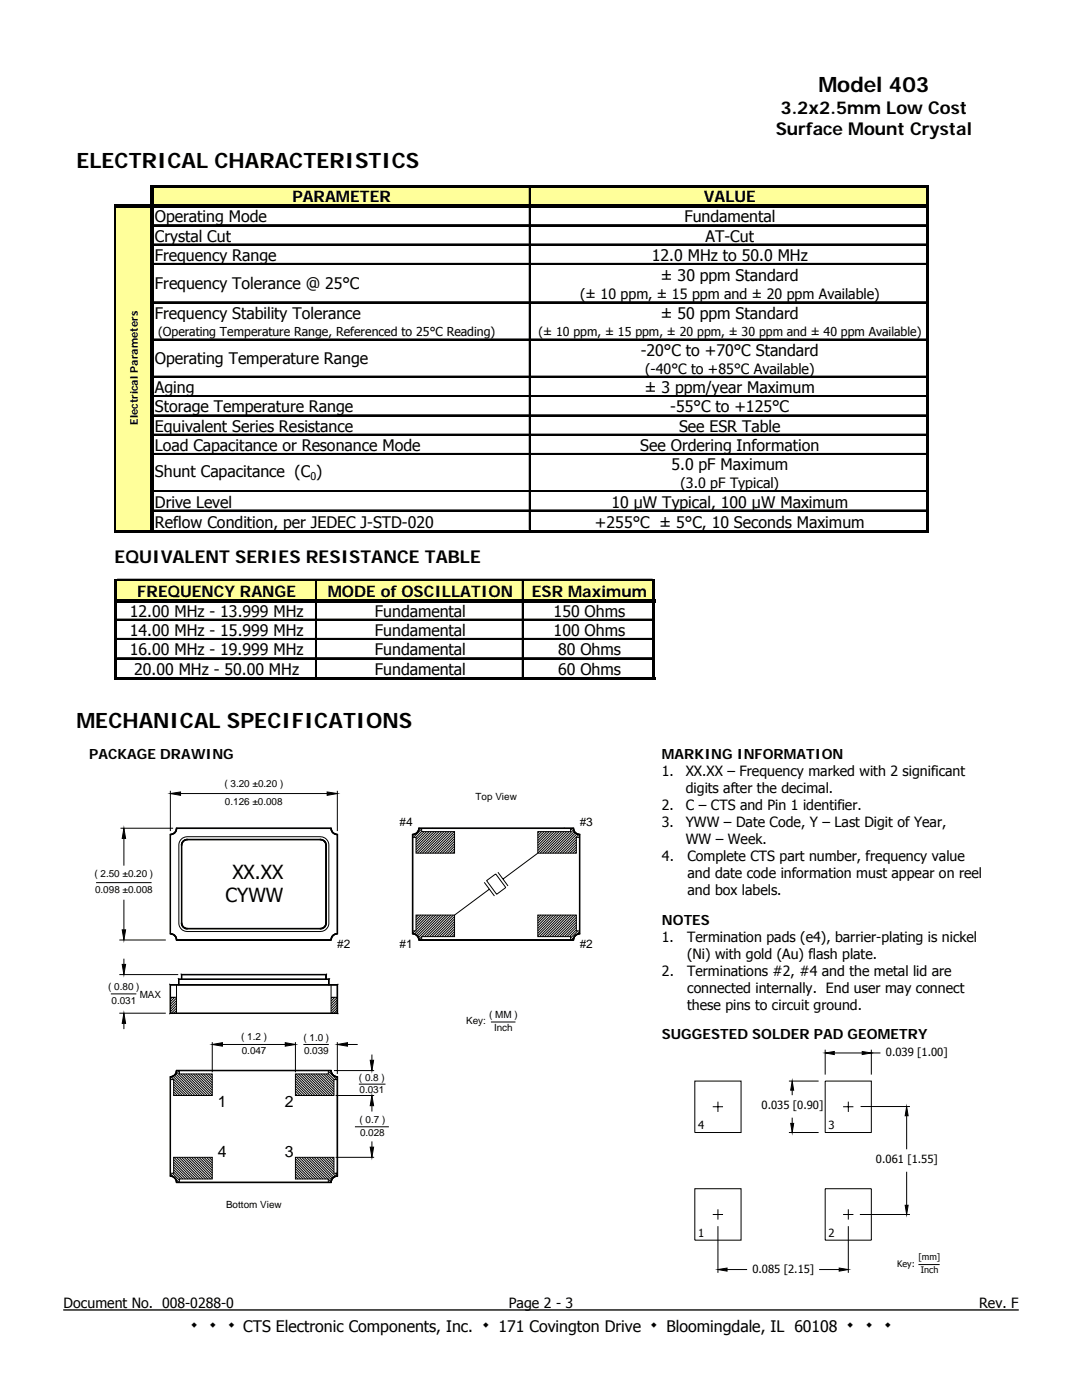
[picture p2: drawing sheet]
<svg xmlns="http://www.w3.org/2000/svg" width="216mm" height="279mm" viewBox="0 0 216 279" stroke-linecap="round" stroke-linejoin="round" font-family="sans-serif">
<path d="M146 12.7h56.7v16.9h-56.7z" fill="none" stroke="#fff" stroke-width=".26"/>
<path d="M12.7 261.4h190.5" fill="none" stroke="#000" stroke-width=".26"/>
<path d="M12.7 27.9h190.5v109.3h-190.5z" fill="#fff"/>
<g fill="#ffff9a">
<path d="M30.3 37h154.9v4.2h-154.9z"/>
<path d="M23 41.1h7.3v65h-7.3z"/>
</g>
<g fill="none" stroke="#000" stroke-width=".2">
<path d="M105.6 37.4v3.4M22.9 41.5v64.2M30.6 44.8h154.2M30.6 48.7h154.2M30.6 52.6h154.2M105.6 41.5v64.2M30.6 60.2h154.2M30.6 67.6h154.2M30.6 75.1h154.2M30.6 78.9h154.2M30.6 82.8h154.2M30.6 86.6h154.2"/>
<path d="M30.6 90.5h154.2M30.6 97.9h154.2M30.6 101.8h154.2"/>
</g>
<g fill="none" stroke="#000" stroke-width=".34">
<path d="M105.8 37.4v3.4M23 41.5v64.2M30.6 45h154.2M30.6 48.9h154.2M30.6 52.7h154.2M105.8 41.5v64.2M30.6 60.4h154.2M30.6 67.8h154.2M30.6 75.2h154.2M30.6 79.1h154.2M30.6 83h154.2M30.6 86.8h154.2"/>
<path d="M30.6 90.7h154.2M30.6 98.1h154.2M30.6 102h154.2"/>
</g>
<path d="M30.6 36.9h154.8v.5h-154.8zM22.9 40.8h162.5v.7h-162.5zM22.9 105.7h162.5v.5h-162.5zM29.9 36.9h.7v69.3h-.7zM184.8 37.4h.6v68.8h-.6z" fill="#000"/>
<path d="M23 115.8h107.6v4.1h-107.6z" fill="#ffff9a"/>
<path d="M23.4 115.6h106.8M62.9 115.9v3.6M104.2 115.9v3.6M23.4 123.5h106.8M23.4 127.4h106.8M23.4 131.3h106.8M62.9 120.2v15M104.2 120.2v15" fill="none" stroke="#000" stroke-width=".2"/>
<path d="M23.4 115.8h106.8M63.1 115.9v3.6M104.4 115.9v3.6M23.4 123.7h106.8M23.4 127.6h106.8M23.4 131.4h106.8M63.1 120.2v15M104.4 120.2v15" fill="none" stroke="#000" stroke-width=".34"/>
<path d="M22.9 115.6h.5v20.1h-.5zM23.4 119.5h107.3v.7h-107.3zM23.4 135.2h107.3v.5h-107.3zM130.2 115.6h.5v20.1h-.5z" fill="#000"/>
<g fill="#fff">
<path d="M12.7 139.7h190.5v116.8h-190.5z"/>
<path d="M129.5 147.3h71.2v58.4h-71.2z"/>
<path d="M129.5 203.2h71.2v53.3h-71.2z"/>
<path d="M132.1 207.9h63.5v47.2h-63.5z"/>
</g>
<path d="M132.1 207.9h63.5v47.2h-63.5z" fill="none" stroke="#fff" stroke-width=".2"/>
<g fill="none" stroke="#000" stroke-width=".2">
<path d="M138.6 215.8h9.3v10.2h-9.3zM143.3 219.9v2M157.4 215.8h5.9M158.1 215.8l.3 1.8h-.6zM158.1 217.6v1M164.7 210.1l1.8-.3v.7zM164.7 215.8h9.2v10.2h-9.2zM164.7 209.5v5M166.5 210.1h5.5M169.3 219.9v2M172 209.8l1.9 .3-1.9 .4zM173.9 210.1h.1"/>
<path d="M173.9 209.5v5M173.9 210.1h1.8M138.6 237.2h9.3v10.3h-9.3zM142.2 220.9h2.1M157.4 226h5.9M157.8 224.2h.6l-.3 1.8zM158.1 223.1v1.1M164.7 237.2h9.2v10.3h-9.2zM168.2 220.9h2.1M171.7 220.8h9.9M180.9 220.9l.3 1.8h-.6zM180.9 222.7v6.7"/>
<path d="M180.9 233.8v6.7M142.2 242.4h2.1M143.3 253.4l1.8-.3v.6zM143.3 241.3v2.1M143.3 244.7v9.3M145.1 253.4h4M163.4 253.4h4M167.4 253.1l1.9 .3-1.9 .3zM168.2 242.4h2.1M169.3 241.3v2.1M169.3 244.7v9.3M171.6 242.4h10"/>
<path d="M180.6 240.5h.6l-.3 1.9zM183.3 252.4h4.2"/>
</g>
<path d="M158.1 215.8l.3 1.8h-.6zM164.7 210.1l1.8-.3v.7zM172 209.8l1.9 .3-1.9 .4zM157.8 224.2h.6l-.3 1.8zM180.9 220.9l.3 1.8h-.6zM143.3 253.4l1.8-.3v.6zM167.4 253.1l1.9 .3-1.9 .3zM180.6 240.5h.6l-.3 1.9z" fill="#000"/>
<g fill="#fff">
<path d="M15.2 147.3h111.8v106.7h-111.8z"/>
<path d="M17.8 152h109.2v92.7h-109.2z"/>
</g>
<path d="M127 152h-109.2v92.7h109.2" fill="none" stroke="#fff" stroke-width=".2"/>
<g fill="none" stroke="#000" stroke-width=".2">
<path d="M34 158.4l2-.3v.6zM34 157.8v8.1M34 158.4h33.3M65.3 158.1l2 .3-2 .3zM67.3 157.8v8.1M19.2 176.1h11M24 165.3h10.5M24.7 165.3l.4 2h-.7zM24.7 167.3v5.5M24.7 179.6v6M33.9 166.5h.1v19.9h-.1zM34 166.5v19.9"/>
<path d="M34 166.5l.1 .1zM34.1 166.5l.1 .1zM34.2 166.5h.2zM34.4 166.4l.1 .1zM34.5 166.4h.1zM34.6 166.3h.2zM34.7 166.2l.2 .1zM34.8 166.2h.1zM34.9 166v.2zM35 165.9v.2zM35.1 165.8v.1zM35.1 165.7l.1 .1z"/>
<path d="M35.1 165.5l.1 .2zM35.2 165.4v.2zM35.2 165.3l.1 .1zM35.2 165.2h30.9v.2h-30.9zM35.2 165.3h30.9M36.1 167.5l.4-.3 .9-.2h26.5a1.69 1.69 0 0 1 1.7 1.7v15.5a1.73 1.73 0 0 1-1.7 1.7h-26.5a1.69 1.69 0 0 1-1.7-1.7v-15.7zM36.2 168.7h.1v15.5h-.1zM36.2 168.6l.1 .1zM36.2 168.4l.1 .2zM36.2 168.7v15.5M36.3 168.3v.1zM36.3 168.2l.1 .1z"/>
<path d="M36.4 168.1v.1zM36.4 167.9l.1 .2zM36.5 167.9h.2zM36.5 167.9v.1zM36.6 167.8h.2zM36.7 167.7h.2zM36.9 167.6l.1 .1zM37 167.6h.1zM37.1 167.5l.2 .1zM37.2 167.5l.2 .1zM37.4 167.5h26.5v.1h-26.5zM37.4 167.6h26.5"/>
<path d="M63.9 167.5l.2 .1zM64.1 167.5l.1 .1zM64.2 167.5l.1 .2zM64.3 167.6l.1 .1zM64.4 167.6l.1 .2zM64.6 167.7v.2zM64.7 167.8v.1zM64.7 167.9h.2zM64.8 168l.1-.1v.2zM64.8 168.1l.2 .1zM64.9 168.2l.1 .1zM64.9 168.3l.2 .1z"/>
<path d="M65 168.4l.1 .2zM65 168.6l.1 .1zM65 168.7h.1v15.5h-.1zM65.1 168.7v15.5M66 165.3l.1 .1zM66 165.4l.1 .1zM66 165.6l.2 .1zM66.1 165.7l.1 .1zM66.1 165.8l.2 .1zM66.2 165.9l.2 .1zM66.3 166.1h.1zM66.3 166.2h.2z"/>
<path d="M66.4 166.3l.2-.1zM66.6 166.2l.1 .2zM66.7 166.3l.1 .2zM66.8 166.4l.1 .1zM67 166.4v.2zM67.1 166.5l.1 .1zM67.2 166.5l.1 .1zM67.2 166.5h.2v19.9h-.2zM67.3 166.5v19.9M82.3 166.5h.1v19.9h-.1zM82.3 166.5v19.9M82.3 166.5l.2 .1z"/>
<path d="M82.5 166.5l.1 .1zM82.6 166.5l-.3 .3M82.6 166.5h.1zM82.7 166.4l.2 .1zM82.8 166.4h.2zM82.9 166.3h.2zM83 166.2l.2 .1zM83.1 166.2h.2zM83.3 166v.2zM83.4 165.9v.2zM83.4 165.8l.1 .1zM83.5 165.7v.1z"/>
<path d="M83.5 165.5l.1 .2zM83.5 165.4l.1 .2zM83.5 165.3l.1 .1zM83.6 165.2h30.8v.2h-30.8zM83.6 165.3h30.8M83.8 165.3l-.2 .2M84.1 165.3v.7h6.6v4.3h-7.7v-3.2h-.7M84.1 165.9l-1.1 1.2M84.1 165.4l-1.6 1.7M84.6 166l-1.6 1.6M85.1 166l-2.1 2.1M85.6 166l-2.6 2.6"/>
<path d="M86.1 166l-3.1 3.1M86.6 166l-3.6 3.6M87.1 166l-4.1 4.1M87.6 166l-4.3 4.3M88.1 166l-4.3 4.3M88.6 166l-4.3 4.3M89.1 166l-4.3 4.3M89.6 166l-4.3 4.3M90.1 166l-4.3 4.3M90.6 166l-4.3 4.3M90.7 169.9l-.4 .4M90.7 169.4l-.9 .9"/>
<path d="M90.7 168.9l-1.4 1.4M90.7 168.4l-1.9 1.9M90.7 167.9l-2.4 2.4M90.7 167.4l-2.9 2.9M90.7 166.9l-3.4 3.4M90.7 166.4l-3.9 3.9M96.6 176.1l2.1 2.7M97.1 175.7l1.8-1.3 2 2.7-1.8 1.4zM97.6 177.5l-6.9 5.1M99.4 174.1l2 2.7M107.6 166l-.3 .2M108.1 166l-.8 .8"/>
<path d="M108.6 166l-1.3 1.2M109.1 166l-1.8 1.7M109.6 166l-2.3 2.2M110.1 166l-2.8 2.7M110.6 166l-3.3 3.2M111.1 166l-3.8 3.7M111.6 166l-4.3 4.2-6.9 5.2M112.1 166l-4.3 4.3M112.5 165.3h.1M112.6 166l-4.3 4.3M113.1 166l-4.3 4.3M113.6 166l-4.3 4.3"/>
<path d="M113.9 165.3v.7h-6.6v4.3h7.7v-3.2h.7M114.3 165.3l-.4 .4M114.4 165.3l.1 .1zM114.4 165.4l.1 .1zM114.4 165.6l.2 .1zM114.4 165.7l.2 .1zM114.5 165.6l-4.7 4.7M114.5 165.8l.1 .1zM114.6 165.9l.1 .1zM114.6 166.1h.2zM114.6 165.9l-4.3 4.4M114.7 166.2h.2z"/>
<path d="M114.8 166.2l-4 4.1M114.9 166.2v.1zM115 166.2v.2zM115 170.1l-.2 .2M115 169.5l-.7 .8M115 169.1l-1.2 1.2M115 168.6l-1.7 1.7M115 168l-2.2 2.3M115 167.6l-2.7 2.7M115.1 166.3v.2zM115.1 166.4l-3.8 3.9M115.2 166.4l.1 .1z"/>
<path d="M115.3 166.4l.1 .2zM115.4 166.5l.1 .1zM115.5 166.5l-3.7 3.8M115.5 166.5l.2 .1zM115.6 166.5h.1v19.9h-.1zM115.7 166.5v19.9M115.7 166.9l-.3 .2M22.1 198.4h5.1M23.8 187.6h9.3M23.8 194.5h11.8M24.4 192.5h.7l-.4 2zM24.4 185.6h.7l-.4 2z"/>
<path d="M24.7 191.3v1.2M33.9 196.5h33.5l-.2 .1h-33.2zM33.9 196.5l.1 .1v5.6l-.1 .1zM33.9 196.6h33.5M34 196.5v5.8M34 186.3l.1 .1zM34 199h1.2M34.1 186.3l.1 .1zM34.2 186.3l.2 .2zM34.4 199l-.4 .4M34.4 186.4l.1 .1zM34.5 186.4l.1 .2z"/>
<path d="M34.6 186.5l.1 .1zM34.8 186.5v.2zM34.9 186.8h.1zM34.9 186.6v.2zM34.9 199l-.9 .9M34.9 186.9h.2zM35 187l.2 .1zM35.1 187.1l.1 .1zM35.1 187.2l.1 .1zM35.1 187.3l.2 .2zM35.2 187.5l.1 .1zM35.2 187.5h30.9v.2h-30.9z"/>
<path d="M35.2 199.2l-1.2 1.2M35.2 199.7l-1.2 1.2M35.2 187.6h30.9M35.2 196.6v5.6M35.6 195.4l.1 1.2h-.1zM35.6 195.4h30.1l-.1 .1h-29.9zM35.6 195.4h30.1M36.2 194.5h28.9l-.1 .1h-28.7zM36.2 194.5l.1 .9h-.1zM36.2 184.2l.1 .1zM36.2 184.3l.1 .1zM36.2 194.5h28.9"/>
<path d="M36.2 184.5l.2 .1zM36.3 184.6l.1 .1zM36.3 184.7l.2 .1zM36.4 184.8l.1 .1-.1 .1zM36.4 185h.2zM36.5 185h.2zM36.7 185v.2zM36.8 185.1l.1 .2zM36.9 185.2l.1 .1zM37 185.2l.1 .2zM37.1 185.3l.1 .1zM37.3 185.3l.1 .1z"/>
<path d="M37.4 185.3h26.5v.1h-26.5zM37.4 185.3h26.5M63.9 185.3l.2 .1zM64.1 185.3l.1 .1zM64.2 185.3h.1zM64.3 185.2l.1 .1h-.1zM64.4 185.2h.2zM64.5 185.1h.2zM64.6 185h.2zM64.7 185h.2zM64.8 184.8l.1 .2zM64.9 184.7v.1z"/>
<path d="M64.9 184.6l.1 .1zM65 184.4v.2zM65 184.3l.1 .2zM65 194.6l.1-.1v.9h-.1zM65 184.2l.1 .1zM65.6 195.5l.1-.1v1.2h-.1zM66 187.5l.1 .1zM66 187.3l.1 .2zM66.1 199l1.2 .1-1.2 1.2M66.1 196.6v5.6M66.1 187.2v.1zM66.1 187.1l.1 .1z"/>
<path d="M66.2 186.9v.2zM66.3 186.8v.2zM66.3 199l-.2 .3M66.3 186.7l.1 .2zM66.4 186.6h.2zM66.4 186.6v.2zM66.5 186.5l.2 .1zM66.7 186.5h.1zM66.8 186.4l.2 .1zM66.8 199l-.7 .8M66.9 186.4h.2zM67 186.3l.2 .1z"/>
<path d="M67.2 186.3l.1 .1zM67.2 196.6l.2-.1v5.8l-.2-.1zM67.3 196.5v5.8M67.3 199.6l-1.2 1.2M82.3 186.3l.2 .1zM82.3 185.8h.7v-3.2h7.7v4.3h-6.6v.7M82.5 186.3l.1 .1zM82.6 186.3l.1 .2zM82.7 186.4l.1 .1zM82.8 185.8l-.5 .5M82.9 186.4v.2zM83 186.5v.1z"/>
<path d="M83.1 186.5v.2zM83.2 186.6v.2zM83.2 186.8h.2zM83.3 186.9h.2zM83.4 187l.1 .1zM83.4 187.1l.2 .1zM83.5 187.2l.1 .1zM83.5 182.6l-.5 .5M83.5 187.3l.1 .2zM83.5 187.5l.2 .1zM83.6 187.5h30.8v.2h-30.8zM83.6 187.6h30.8"/>
<path d="M84 182.6l-1 1M84.1 187.5l-.1 .1M84.1 187l-.5 .5M84.5 182.6l-1.5 1.5M85 182.6l-2 2M85.5 182.6l-2.5 2.5M86 182.6l-3 3M86.5 182.6l-3.8 3.8M87 182.6l-4 4M87.5 182.6l-4.2 4.2M88 182.6l-4.5 4.5M88.5 182.6l-4.3 4.3"/>
<path d="M89 182.6l-4.3 4.3M89.5 182.6l-4.3 4.3M90 182.6l-4.3 4.3M90.5 182.6l-4.3 4.3M90.7 186.9h.1M90.7 186.4l-.5 .5M90.7 185.9l-1 1M90.7 185.4l-1.5 1.5M90.7 184.9l-2 2M90.7 184.4l-2.5 2.5M90.7 183.9l-3 3M90.7 183.4l-3.5 3.5"/>
<path d="M90.7 182.9l-4 4M107.4 182.6l-.1 .2M107.9 182.6l-.6 .7M108.5 182.6l-1.2 1.2M108.9 182.6l-1.6 1.7M109.5 182.6l-2.2 2.2M110 182.6l-2.7 2.7M110.4 182.6l-3.1 3.2M111 182.6l-3.7 3.7M111.4 182.6l-4.1 4.2M112 182.6l-4.3 4.3M112.4 182.6l-4.2 4.3"/>
<path d="M112.9 182.6l-4.3 4.3M113.4 182.6l-4.2 4.3M113.9 182.6l-4.3 4.3M114.4 187.5l.1 .1zM114.4 187.3l.1 .2zM114.4 187.2l.1 .1zM114.4 182.6l-4.2 4.3M114.5 187.1l.1 .1zM114.6 186.9v.2zM114.6 187l-.6 .6M114.6 186.8v.2zM114.7 186.7v.2z"/>
<path d="M114.8 186.6h.2zM114.8 186.6v.2zM114.9 186.5l.2 .1zM114.9 182.6l-4.3 4.3M115 185.6l-1.4 1.3M115 185.1l-1.9 1.8M115 184.6l-2.4 2.3M115 184.1l-2.9 2.8M115 183.6l-3.3 3.3M115 183.1l-3.9 3.8M115 186.5h.2zM115.1 186.4l.2 .1z"/>
<path d="M115.3 186.4h.1zM115.3 185.8l-1.4 1.4M115.4 186.3l.1 .1zM115.5 186.3l.2 .1zM115.7 185.8h-.7v-3.2h-7.7v4.3h6.6v.7M115.7 185.9l-.7 .6M23.8 202.2h9.3M24.7 202.2l.4 2h-.7zM24.7 204.2v1.2M33.9 214.9h.1v19.8h-.1zM33.9 202.3l.1-.1h33.2l.2 .1zM33.9 202.2h33.5"/>
<path d="M34 214.9v19.8M34 214.8l.1 .1zM34 215.2l.2 .3M34.1 214.8l.1 .1zM34.1 214.9l3.8 3.7M34.2 214.8l.2 .1zM34.4 214.8h.1zM34.5 214.7l.1 .1zM34.5 214.8l3.9 3.8M34.6 214.7h.2zM34.6 215.9l2.8 2.7M34.6 216.4l2.3 2.2"/>
<path d="M34.6 216.9l1.8 1.7M34.6 217.4l1.3 1.2M34.6 217.9l.8 .7M34.6 218.4l.3 .2M34.7 214.6h.2zM34.8 214.6l4.1 4M34.9 214.4v.2zM34.9 214.4v.1zM35 214.2v.2zM35.1 214.3l4.3 4.3M35.1 214.1v.2zM35.1 214l.1 .2z"/>
<path d="M35.1 213.9l.1 .2zM35.2 213.8v.1zM35.2 213.7l.1 .1zM35.2 213.9l4.7 4.7M35.2 213.6h30.9v.1h-30.9zM35.2 200.2l-1.2 1.2M35.2 200.7l-1.2 1.2M35.2 201.2l-1 1M35.2 201.7l-.5 .5M35.2 202.2h.1M35.2 213.6h30.9M35.4 213.7l.4 .3"/>
<path d="M35.8 213.7v.6h6.6v4.3h-7.8v-3.1h-.6M36.1 214.3l4.3 4.3M36.6 214.3l4.3 4.3M37.1 214.3l4.3 4.3M37.6 214.3l4.3 4.3M38 213.7h.1M38.1 214.3l4.3 4.3M38.6 214.3l3.8 3.8M39.1 214.3l3.3 3.3M39.6 214.3l2.8 2.8M40.1 214.3l2.3 2.3M40.6 214.3l1.8 1.8"/>
<path d="M41.1 214.3l1.3 1.3M41.6 214.3l.8 .8M42.1 214.3l.3 .3M42.4 208.4l2-.3v.7zM42.4 208v6M42.4 208.4h16.5M56.9 208.1l2 .3-2 .4zM58.9 214.7l3.9 3.9M58.9 215.2l3.5 3.4M58.9 215.7l2.9 2.9M58.9 216.2l2.5 2.4M58.9 216.7l2 1.9"/>
<path d="M58.9 217.2l1.4 1.4M58.9 217.7l1 .9M58.9 218.2l.5 .4M58.9 208v6M59.1 214.3l4.3 4.3M59.6 214.3l4.3 4.3M60 214.3l4.3 4.3M60.5 208.4h5.1M60.6 214.3l4.3 4.3M61.1 214.3l4.2 4.3M61.6 214.3l4.2 4.3M62.1 214.3l4.2 4.3"/>
<path d="M62.5 214.3l4.1 4.1M63.1 214.3l3.5 3.6M63.5 214.3l3.1 3.1M64.1 214.3l2.5 2.6M64.6 214.3l2 2.1M65 214.3l1.6 1.6M65.5 213.7v.6h-6.6v4.3h7.7v-3.1h.7M65.5 213.8l1.7 1.7M65.5 214.3l1.2 1.2M65.9 213.7l.2 .2M66 213.7l.1 .1zM66 213.8l.1 .1h-.1z"/>
<path d="M66 213.9l.2 .1zM66.1 214.1h.1zM66.1 214.2h.2zM66.2 214.3l.2 .1zM66.3 214.4h.1zM66.3 214.5h.2zM66.4 214.6h.2zM66.6 214.6l.1 .2zM66.6 213.7h8.1M66.7 214.7l.1 .1zM66.8 214.7l.1 .2zM67 214.8v.1z"/>
<path d="M67 218.6h7.7M67.1 214.8l.1 .1zM67.1 214.9l.2 .2M67.2 214.8l.1 .1zM67.2 214.9h.2v19.8h-.2zM67.3 214.9v19.8M67.3 208.4l2-.3v.7zM67.3 200l-1.2 1.3M67.3 200.6l-1.2 1.2M67.3 201.1l-1.2 1.1M67.3 201.5l-.6 .7M67.3 202.1l-.1 .1"/>
<path d="M67.3 208v6.3M69.3 208.4h2.1M71.6 216.4h5.3M73.9 211.6h.6l-.3 2.1zM74.2 218.6l.3 2.1h-.6zM74.2 210.5v1.1M98 204h4.8M34 234.7l.1 .1zM34 234.1h.6v-3.1h7.8v4.3h-6.6v.7M34 234.2l.6 .7M34.1 234.7l.1 .1zM34.2 234.7l.2 .1z"/>
<path d="M34.4 234.7l.1 .2zM34.4 234.1l1.4 1.4M34.5 234.8l.1 .1zM34.6 234.8l.1 .2zM34.6 231.4l3.9 3.9M34.6 231.9l3.4 3.4M34.6 232.4l2.9 2.9M34.6 232.9l2.4 2.4M34.6 233.4l1.9 1.9M34.6 233.9l1.4 1.4M34.7 231l4.3 4.3M34.8 234.9v.2z"/>
<path d="M34.8 235.1h.1zM34.9 235.2h.1zM34.9 235.3h.2zM35 235.4h.2zM35 235.3l.7 .7M35.1 235.5l.1 .1zM35.1 235.6l.1 .1zM35.1 235.7l.2 .1zM35.2 235.8l.1 .2zM35.2 235.9h30.9v.1h-30.9zM35.2 231l4.3 4.3M35.2 236h30.9"/>
<path d="M35.7 231l4.3 4.3M36.2 231l4.3 4.3M36.7 231l4.3 4.3M37.2 231l4.3 4.3M37.7 231l4.3 4.3M38.2 231l4.2 4.1M38.7 231l3.7 3.6M39.2 231l3.2 3.1M39.7 231l2.7 2.6M40.2 231l2.2 2.1M40.7 231l1.7 1.6M41.2 231l1.2 1.1"/>
<path d="M41.7 231l.7 .6M42.2 231l.2 .1M58.9 231.2l4.1 4.1M58.9 231.7l3.6 3.6M58.9 232.2l3.1 3.1M58.9 232.7l2.6 2.6M58.9 233.2l2.1 2.1M58.9 233.7l1.6 1.6M58.9 234.3l1.1 1M58.9 234.7l.6 .6M58.9 235.2l.1 .1M59.2 231l4.3 4.3"/>
<path d="M59.7 231l4.3 4.3M60.2 231l4.3 4.3M60.7 231l4.3 4.3M61.2 231l4.3 4.3M61.7 231l4.5 4.5M62.2 231l4.2 4.2M62.7 231l3.9 3.9M63.2 231l3.8 3.8M63.7 231l2.9 2.9M64.2 231l2.4 2.4M64.7 231l1.9 1.9M65.2 231l1.4 1.4"/>
<path d="M65.5 235.3l.6 .6M65.5 235.8l.2 .2M65.7 231l.9 .9M66 235.8l.1 .2zM66 235.7l.1 .1zM66.1 235.6v.1zM66.1 235.4l.1 .2zM66.2 235.3v.2zM66.2 231l.4 .4M66.3 235.2v.2zM66.3 235.1h.2zM66.3 235.1l.1 .2z"/>
<path d="M66.4 235h.2zM66.5 234.9h.2zM66.7 234.8l.1 .1zM66.8 234.8h.2zM66.8 234.1l.5 .5M66.9 234.7l.2 .1zM67 231h7.7M67 234.7l.2 .1zM67.2 234.7l.1 .1zM67.3 234.1h-.7v-3.1h-7.7v4.3h6.6v.7M70.8 224.9h6.8M73.9 228.9h.6l-.3 2.1z"/>
<path d="M74.2 220.7v1.1M74.2 227.8v1.1"/>
</g>
<g fill="#000">
<path d="M34 158.4l2-.3v.6zM65.3 158.1l2 .3-2 .3zM24.7 165.3l.4 2h-.7zM34 166.5l.1 .1zM34.1 166.5l.1 .1zM34.2 166.5h.2zM34.4 166.4l.1 .1zM34.5 166.4h.1zM34.6 166.3h.2zM34.7 166.2l.2 .1zM34.8 166.2h.1zM34.9 166l.1 .1h-.1z"/>
<path d="M34.9 166.1h.1zM35 165.9h.1l-.2 .1zM35.1 165.8h.1l-.2 .1zM34.9 166l.2-.1zM35.1 165.7h.1l-.1 .1zM35 165.9l.2-.1zM35.1 165.5l.1 .1-.1 .1zM35.2 165.4h.1l-.2 .1zM35.2 165.3h.1l-.1 .1zM35.1 165.8l.1-.1zM35.1 165.7l.1-.1zM35.3 165.4l-.2 .1z"/>
<path d="M35.2 165.4l.1-.1zM36.2 168.6h.1l-.1 .1zM36.2 168.4h.1l-.1 .2zM36.3 168.3h.1l-.2 .1zM36.3 168.2h.1l-.1 .1zM36.3 168.6l-.1 .1zM36.2 168.6l.1-.2zM36.4 168.1h.1l-.2 .1zM36.2 168.4l.2-.1zM36.3 168.3l.1-.1zM36.4 167.9l.1 .1-.1 .1zM36.3 168.2l.2-.1z"/>
<path d="M36.5 167.9h.1h-.2zM36.4 168.1l.1-.1zM36.4 167.9h.2zM36.5 167.9h.2zM36.6 167.8h.2zM36.7 167.7h.2zM36.9 167.6l.1 .1zM37 167.6h.1zM37.1 167.5l.2 .1zM37.2 167.5l.2 .1zM63.9 167.5l.2 .1zM64.1 167.5l.1 .1z"/>
<path d="M64.2 167.5l.1 .2zM64.3 167.6l.1 .1zM64.4 167.6l.1 .2zM64.6 167.7v.2zM64.7 167.8v.1zM64.7 167.9h.1v.1zM64.8 168l.1-.1-.1 .2zM64.8 167.9v.1zM64.8 168.1h.1v.1zM64.9 168.2h.1l-.1 .1zM64.9 167.9l-.1 .2zM64.9 168.3h.1v.1z"/>
<path d="M65 168.4h.1l-.1 .2zM65 168.6h.1l-.1 .1zM64.9 168.1v.1zM65 168.2l-.1 .1zM65 168.3v.1zM65.1 168.6l-.1 .1zM65.1 168.4l-.1 .2zM66 165.3h.1l-.1 .1zM66 165.4h.1l-.1 .2zM66 165.6l.1-.1v.2zM66.1 165.7h.1l-.1 .1zM66.1 165.3l-.1 .1z"/>
<path d="M66.1 165.4l-.1 .2zM66.1 165.8h.1v.1zM66.1 165.5v.2zM66.2 165.7l-.1 .1zM66.2 165.9h.1v.2zM66.2 165.8v.1zM66.3 166.1l.1-.1-.1 .2zM66.3 165.9v.2zM66.3 166.2l.1-.1v.2zM66.4 166l-.1 .2zM66.4 166.1v.2zM66.4 166.3l.1-.1v.1z"/>
<path d="M66.5 166.2v.1zM66.6 166.2l.1 .2zM66.7 166.3l.1 .2zM66.8 166.4l.1 .1zM67 166.4v.2zM67.1 166.5l.1 .1zM67.2 166.5l.1 .1zM82.3 166.5l.2 .1zM82.5 166.5l.1 .1zM82.6 166.5h.1zM82.7 166.4l.2 .1zM82.8 166.4h.2z"/>
<path d="M82.9 166.3h.2zM83 166.2l.2 .1zM83.1 166.2h.2zM83.3 166l.1 .1h-.2zM83.4 165.9h.1l-.2 .1zM83.2 166.1h.2zM83.4 165.8h.1l-.1 .1zM83.3 166l.2-.1zM83.5 165.7h.1l-.2 .1zM83.4 165.9l.1-.1zM83.5 165.5l.1 .1-.1 .1zM83.5 165.4h.1l-.1 .1z"/>
<path d="M83.4 165.8l.2-.1zM83.5 165.3h.2l-.2 .1zM83.5 165.7l.1-.1zM83.6 165.4l-.1 .1zM83.5 165.4l.2-.1zM114.4 165.3h.1l-.1 .1zM114.4 165.4h.1l-.1 .2zM114.4 165.6l.1-.1-.1 .2zM114.4 165.7h.2l-.1 .1zM114.5 165.3l-.1 .1zM114.5 165.4l-.1 .2zM114.5 165.8h.1v.1z"/>
<path d="M114.5 165.5l-.1 .2zM114.6 165.7l-.1 .1zM114.6 165.9v.2zM114.6 165.8v.1zM114.6 166.1l.1-.1v.2zM114.7 166v.2zM114.7 166.2l.1-.1v.2zM114.8 166.1v.2zM114.9 166.2v.1zM115 166.2v.2zM115.1 166.3v.2zM115.2 166.4l.1 .1z"/>
<path d="M115.3 166.4l.1 .2zM115.4 166.5l.1 .1zM115.5 166.5l.2 .1zM24.4 192.5h.7l-.4 2zM24.4 185.6h.7l-.4 2zM34 186.3l.1 .1zM34.1 186.3l.1 .1zM34.2 186.3l.2 .2zM34.4 186.4l.1 .1zM34.5 186.4l.1 .2zM34.6 186.5l.1 .1zM34.8 186.5v.2z"/>
<path d="M34.9 186.6v.2zM34.9 186.8v-.1v.2zM34.9 186.9l.1-.1v.2zM34.9 186.7v.2zM35 187l.1-.1v.2zM35.1 187.1h.1l-.1 .1zM35 186.8v.2zM35.1 187.2h.1l-.1 .1zM35.2 187.5h.1l-.1 .1zM35.1 187.3h.1v.2zM35.1 186.9v.2zM35.2 187.1l-.1 .1z"/>
<path d="M35.2 187.2l-.1 .1zM35.2 187.3v.2zM35.3 187.5l-.1 .1zM35.6 195.4l.1 1.2h-.1zM35.6 195.4l.1 1.2zM36.2 194.5l.1 .9h-.1zM36.2 184.2h.1l-.1 .1zM36.2 184.3h.1l-.1 .2zM36.2 184.5l.1-.1v.2zM36.3 184.6h.1l-.1 .1zM36.2 194.5l.1 .9zM36.3 184.2l-.1 .1z"/>
<path d="M36.3 184.3l-.1 .2zM36.3 184.7h.1v.1zM36.3 184.4v.2zM36.4 184.6l-.1 .1zM36.4 184.8h.1l-.1 .2zM36.4 184.7v.1zM36.4 185l.1-.1v.1zM36.5 184.8l-.1 .2zM36.5 184.9v.1zM36.5 185h.1v.1zM36.6 185v.1zM36.7 185v.2z"/>
<path d="M36.8 185.1l.1 .2zM36.9 185.2l.1 .1zM37 185.2l.1 .2zM37.1 185.3l.1 .1zM37.3 185.3l.1 .1zM63.9 185.3l.2 .1zM64.1 185.3l.1 .1zM64.2 185.3h.1zM64.3 185.2l.1 .1zM64.3 185.2l.1 .1h-.1zM64.4 185.2h.2zM64.5 185.1h.2z"/>
<path d="M64.6 185h.2zM64.7 185h.2zM64.8 184.8h.1l-.1 .1zM64.9 184.7h.1l-.2 .1zM64.8 184.9l.1-.1v.2zM64.9 184.6h.1l-.1 .1zM64.8 184.8l.2-.1zM65 184.4l.1 .1-.2 .1zM65 184.3h.1l-.1 .1zM65 184.2h.1l-.1 .1zM65 194.6l.1 .8h-.1zM64.9 184.7l.1-.1z"/>
<path d="M64.9 184.6l.2-.1zM65 184.4l.1-.1zM65 194.6l.1-.1v.9zM65 184.3l.1-.1zM65.6 195.5l.1 1.1h-.1zM65.6 195.5l.1-.1v1.2zM66 187.5h.1l-.1 .1zM66 187.3h.1l-.1 .2zM66.1 187.2h.1l-.2 .1zM66.1 187.1h.1l-.1 .1zM66.1 187.5l-.1 .1zM66.1 187.3l-.1 .2z"/>
<path d="M66.2 186.9l.1 .1-.2 .1zM66 187.3l.2-.1zM66.1 187.2l.1-.1zM66.3 186.8l.1 .1h-.2zM66.1 187.1l.2-.1zM66.3 186.7l.1 .1h-.1zM66.2 186.9h.2zM66.3 186.8h.1zM66.4 186.6l.1 .1h-.2zM66.3 186.7h.2zM66.4 186.6h.2zM66.5 186.5l.2 .1z"/>
<path d="M66.7 186.5h.1zM66.8 186.4l.2 .1zM66.9 186.4h.2zM67 186.3l.2 .1zM67.2 186.3l.1 .1zM82.3 186.3l.2 .1zM82.5 186.3l.1 .1zM82.6 186.3l.1 .2zM82.7 186.4l.1 .1zM82.9 186.4v.2zM83 186.5v.1zM83.1 186.5v.2z"/>
<path d="M83.2 186.6v.2zM83.2 186.8l.1-.1v.2zM83.3 186.9l.1-.1v.2zM83.3 186.7v.2zM83.4 187l.1-.1-.1 .2zM83.4 186.8v.2zM83.4 187.1h.1v.1zM83.5 187.2h.1l-.1 .1zM83.5 187.5h.1l-.1 .1zM83.5 187.3h.1l-.1 .2zM83.5 186.9l-.1 .2zM83.5 187.1v.1z"/>
<path d="M83.6 187.2l-.1 .1zM83.6 187.3l-.1 .2zM83.6 187.5l-.1 .1zM114.4 187.5h.1l-.1 .1zM114.4 187.3h.1l-.1 .2zM114.4 187.2h.2l-.2 .1zM114.5 187.1h.1l-.2 .1zM114.4 187.6l.1-.1zM114.4 187.5l.1-.2zM114.6 186.9v.1l-.1 .1zM114.4 187.3l.2-.1zM114.4 187.2l.2-.1z"/>
<path d="M114.6 186.8l.1 .1h-.1zM114.5 187.1l.1-.1zM114.7 186.7l.1 .1h-.2zM114.6 186.9h.1zM114.6 186.8h.2zM114.8 186.6l.1 .1h-.2zM114.7 186.7h.2zM114.8 186.6h.2zM114.9 186.5l.2 .1zM115 186.5h.2zM115.1 186.4l.2 .1zM115.3 186.4h.1z"/>
<path d="M115.4 186.3l.1 .1zM115.5 186.3l.2 .1zM24.7 202.2l.4 2h-.7zM34 214.8l.1 .1zM34.1 214.8l.1 .1zM34.2 214.8l.2 .1zM34.4 214.8h.1zM34.5 214.7l.1 .1zM34.6 214.7h.2zM34.7 214.6h.2zM34.9 214.4v.1h-.1zM34.8 214.5h.1z"/>
<path d="M34.9 214.4h.1h-.1zM34.9 214.4h.1zM35 214.2l.1 .1-.2 .1zM35.1 214.1l.1 .1h-.2zM34.9 214.4l.2-.1zM35.1 214l.1 .1h-.1zM35 214.2h.2zM35.1 213.9h.1l-.1 .1zM35.2 213.8h.1l-.2 .1zM35.2 213.7h.1l-.1 .1zM35.1 214.1h.1zM35.1 214l.1-.1z"/>
<path d="M35.1 213.9l.2-.1-.1 .1zM35.3 213.7l-.1 .1zM42.4 208.4l2-.3v.7zM56.9 208.1l2 .3-2 .4zM66 213.7h.1l-.1 .1zM66 213.8h.1l-.1 .1zM66 213.9h.1v.2zM66.1 214.1l.1-.1-.1 .2zM66.1 213.7l-.1 .1zM66.1 213.8l-.1 .1zM66.1 214.2l.1-.1v.2zM66.1 213.9v.2z"/>
<path d="M66.2 214l-.1 .2zM66.2 214.3l.1-.1v.2zM66.2 214.1v.2zM66.3 214.4h.1l-.1 .1zM66.3 214.2v.2zM66.3 214.5l.1-.1v.2zM66.4 214.4l-.1 .1zM66.4 214.4v.2zM66.4 214.6l.1-.1v.2zM66.5 214.5v.2zM66.6 214.6l.1 .2zM66.7 214.7l.1 .1z"/>
<path d="M66.8 214.7l.1 .2zM67 214.8v.1zM67.1 214.8l.1 .1zM67.2 214.8l.1 .1zM67.3 208.4l2-.3v.7zM73.9 211.6h.6l-.3 2.1zM34 234.7l.1 .1zM34.1 234.7l.1 .1zM34.2 234.7l.2 .1zM34.4 234.7l.1 .2zM34.5 234.8l.1 .1zM34.6 234.8l.1 .2z"/>
<path d="M34.8 234.9v.2zM34.8 235.1l.1-.1v.2zM34.9 235.2v-.1v.2zM34.9 235v.2zM34.9 235.3l.1-.1v.2zM34.9 235.1v.2zM35 235.4l.1-.1v.2zM35.1 235.5l.1-.1-.1 .2zM35 235.2v.2zM35.1 235.6h.1l-.1 .1zM35.2 235.8h.1l-.1 .2zM35.1 235.7h.1v.1z"/>
<path d="M35.1 235.3v.2zM35.2 235.4l-.1 .2zM35.2 235.6l-.1 .1zM35.2 235.7v.1zM35.3 235.8l-.1 .2zM66 235.8h.1l-.1 .2zM66 235.7h.1l-.1 .1zM66.1 235.6h.1l-.2 .1zM66.1 235.4l.1 .1-.1 .1zM66.1 235.8l-.1 .2zM66 235.8l.1-.1zM66.2 235.3l.1 .1h-.2z"/>
<path d="M66 235.7l.2-.1zM66.1 235.6l.1-.1zM66.3 235.2l.1 .1h-.2zM66.1 235.4h.2zM66.3 235.1l.1 .1h-.1zM66.2 235.3h.2zM66.3 235.2h.1zM66.3 235.1h.2zM66.4 235h.2zM66.5 234.9h.2zM66.7 234.8l.1 .1zM66.8 234.8h.2z"/>
<path d="M66.9 234.7l.2 .1zM67 234.7l.2 .1zM67.2 234.7l.1 .1zM73.9 228.9h.6l-.3 2.1zM74.2 218.6l.3 2.1h-.6z"/>
</g>
<g font-size="4.2">
<text x="163.3" y="18.4">Model 403</text>
<text x="15.2" y="33.4">ELECTRICAL CHARACTERISTICS</text>
<text x="15.2" y="145.2">MECHANICAL SPECIFICATIONS</text>
<text x="37.5" y="265.8">٠</text>
<text x="41.3" y="265.8">٠</text>
<text x="45" y="265.8">٠</text>
<text x="95.7" y="265.8">٠</text>
<text x="129.3" y="265.8">٠</text>
<text x="168.5" y="265.8">٠</text>
<text x="172.2" y="265.8">٠</text>
<text x="176" y="265.8">٠</text>
</g>
<g font-size="3.9">
<text x="46.4" y="175.3">XX.XX</text>
<text x="45" y="180">CYWW</text>
</g>
<g font-size="3.5">
<text x="155.7" y="22.8">3.2x2.5mm Low Cost</text>
<text x="154.8" y="27">Surface Mount Crystal</text>
<text x="22.9" y="112.3">EQUIVALENT SERIES RESISTANCE TABLE</text>
</g>
<g font-size="3.2">
<text x="58.3" y="40.3">PARAMETER</text>
<text x="140.4" y="40.3">VALUE</text>
<text x="30.9" y="44.4">Operating Mode</text>
<text x="136.6" y="44.4">Fundamental</text>
<text x="30.9" y="52.1">Frequency Range</text>
<text x="30.9" y="48.2">Crystal Cut</text>
<text x="130.1" y="52.1">12.0 MHz to 50.0 MHz</text>
<text x="140.8" y="48.2">AT-Cut</text>
<text x="30.9" y="57.6">Frequency Tolerance @ 25°C</text>
<text x="131.9" y="56.1">± 30 ppm Standard</text>
<text x="30.9" y="63.6">Frequency Stability Tolerance</text>
<text x="131.9" y="63.6">± 50 ppm Standard</text>
<text x="127.9" y="71">-20°C to +70°C Standard</text>
<text x="30.9" y="72.6">Operating Temperature Range</text>
<text x="30.9" y="82.3">Storage Temperature Range</text>
<text x="30.9" y="78.5">Aging</text>
<text x="128.7" y="78.5">± 3 ppm/year Maximum</text>
<text x="133.8" y="82.3">-55°C to +125°C</text>
<text x="30.9" y="86.2">Equivalent Series Resistance</text>
<text x="135.5" y="86.2">See ESR Table</text>
<text x="30.9" y="90">Load Capacitance or Resonance Mode</text>
<text x="30.9" y="95.3">Shunt Capacitance (C )</text>
<text x="127.8" y="90">See Ordering Information</text>
<text x="134" y="93.9">5.0 pF Maximum</text>
<text x="30.9" y="101.3">Drive Level</text>
<text x="122" y="101.3">10 µW Typical, 100 µW Maximum</text>
<text x="30.9" y="105.3">Reflow Condition, per JEDEC J-STD-020</text>
<text x="118.7" y="105.3">+255°C ± 5°C, 10 Seconds Maximum</text>
<text x="27.4" y="119.1">FREQUENCY RANGE</text>
<text x="65.4" y="119.1">MODE of OSCILLATION</text>
<text x="106.1" y="119.1">ESR Maximum</text>
<text x="25.9" y="123">12.00 MHz - 13.999 MHz</text>
<text x="74.8" y="123">Fundamental</text>
<text x="110.5" y="123">150 Ohms</text>
<text x="25.9" y="126.9">14.00 MHz - 15.999 MHz</text>
<text x="25.9" y="130.8">16.00 MHz - 19.999 MHz</text>
<text x="74.8" y="130.8">Fundamental</text>
<text x="74.8" y="126.9">Fundamental</text>
<text x="110.5" y="126.9">100 Ohms</text>
<text x="111.4" y="130.8">80 Ohms</text>
<text x="26.8" y="134.7">20.00 MHz - 50.00 MHz</text>
<text x="74.8" y="134.7">Fundamental</text>
<text x="111.4" y="134.7">60 Ohms</text>
<text x="43.5" y="221">1</text>
<text x="56.8" y="221">2</text>
<text x="43.5" y="230.9">4</text>
<text x="56.8" y="230.8">3</text>
<text x="48.5" y="265.8">CTS Electronic Components, Inc.</text>
<text x="99.5" y="265.8">171 Covington Drive</text>
<text x="133" y="265.8">Bloomingdale, IL 60108</text>
</g>
<g font-size="2.8">
<text x="115.7" y="59.8">(± 10 ppm, ± 15 ppm and ± 20 ppm Available)</text>
<text x="128.7" y="74.6">(-40°C to +85°C Available)</text>
<text x="135.8" y="97.5">(3.0 pF Typical)</text>
<text x="17.8" y="151.4">PACKAGE DRAWING</text>
<text x="132.1" y="151.4">MARKING INFORMATION</text>
<text x="132.1" y="154.8">1.</text>
<text x="136.8" y="154.8">XX.XX – Frequency marked with 2 significant</text>
<text x="132.1" y="161.6">2.</text>
<text x="136.8" y="158.2">digits after the decimal.</text>
<text x="136.8" y="161.6">C – CTS and Pin 1 identifier.</text>
<text x="132.1" y="165">3.</text>
<text x="136.8" y="165">YWW – Date Code, Y – Last Digit of Year,</text>
<text x="132.1" y="171.9">4.</text>
<text x="136.8" y="168.4">WW – Week.</text>
<text x="137.2" y="171.9">Complete CTS part number, frequency value</text>
<text x="137.2" y="175.3">and date code information must appear on reel</text>
<text x="137.2" y="178.6">and box labels.</text>
<text x="132.1" y="184.6">NOTES</text>
<text x="132.1" y="188">1.</text>
<text x="137.1" y="191.4">(Ni) with gold (Au) flash plate.</text>
<text x="137.1" y="188">Termination pads (e4), barrier-plating is nickel</text>
<text x="132.1" y="194.8">2.</text>
<text x="137.1" y="194.8">Terminations #2, #4 and the metal lid are</text>
<text x="137.1" y="198.2">connected internally. End user may connect</text>
<text x="137.1" y="201.7">these pins to circuit ground.</text>
<text x="132.1" y="207.3">SUGGESTED SOLDER PAD GEOMETRY</text>
<text x="12.7" y="261">Document No. 008-0288-0</text>
<text x="101.5" y="261">Page 2 - 3</text>
<text x="195.4" y="261">Rev. F</text>
</g>
<g font-size="2.5">
<text x="31.6" y="67">(Operating Temperature Range, Referenced to 25°C Reading)</text>
<text x="107.5" y="67">(± 10 ppm, ± 15 ppm, ± 20 ppm, ± 30 ppm and ± 40 ppm Available)</text>
</g>
<g font-size="2.4">
<text x="79.7" y="164.8">#4</text>
<text x="115.7" y="164.8">#3</text>
<text x="67.3" y="189.3">#2</text>
<text x="79.7" y="189.3">#1</text>
<text x="115.7" y="189.3">#2</text>
</g>
<g font-size="2.2">
<text x="176.8" y="210.8">0.039 [1.00]</text>
<text x="152" y="221.4">0.035 [0.90]</text>
<text x="139.3" y="225.3">4</text>
<text x="165.3" y="225.3">3</text>
<text x="174.8" y="232.2">0.061 [1.55]</text>
<text x="139.3" y="246.8">1</text>
<text x="165.3" y="246.8">2</text>
<text x="150.2" y="254">0.085 [2.15]</text>
</g>
<g font-size="2.1">
<text x="27.5" y="84.8" transform="rotate(-90 27.5 84.8)">Electrical Parameters</text>
<text x="62" y="95.9">0</text>
</g>
<g font-size="2">
<text x="44.8" y="157">( 3.20 ±0.20 )</text>
<text x="44.9" y="160.6">0.126 ±0.008</text>
<text x="94.9" y="159.6">Top View</text>
<text x="18.9" y="175.1">( 2.50 ±0.20 )</text>
<text x="19" y="178.2">0.098 ±0.008</text>
<text x="21.6" y="197.5">( 0.80 )</text>
<text x="22.2" y="200.4">0.031</text>
<text x="27.9" y="199.1">MAX</text>
<text x="97.6" y="203.1">( MM )</text>
<text x="48.1" y="207.6">( 1.2 )</text>
<text x="60.6" y="207.7">( 1.0 )</text>
<text x="93" y="204.4">Key:</text>
<text x="98.6" y="205.8">Inch</text>
<text x="48.2" y="210.3">0.047</text>
<text x="60.7" y="210.3">0.039</text>
<text x="71.6" y="215.8">( 0.8 )</text>
<text x="71.7" y="218.1">0.031</text>
<text x="71.7" y="224">( 0.7 )</text>
<text x="71.8" y="226.7">0.028</text>
<text x="45.1" y="241.1">Bottom View</text>
</g>
<g font-size="1.8">
<text x="183.3" y="251.5">[mm]</text>
<text x="179" y="252.8">Key:</text>
<text x="183.7" y="254">Inch</text>
</g>
</svg>
